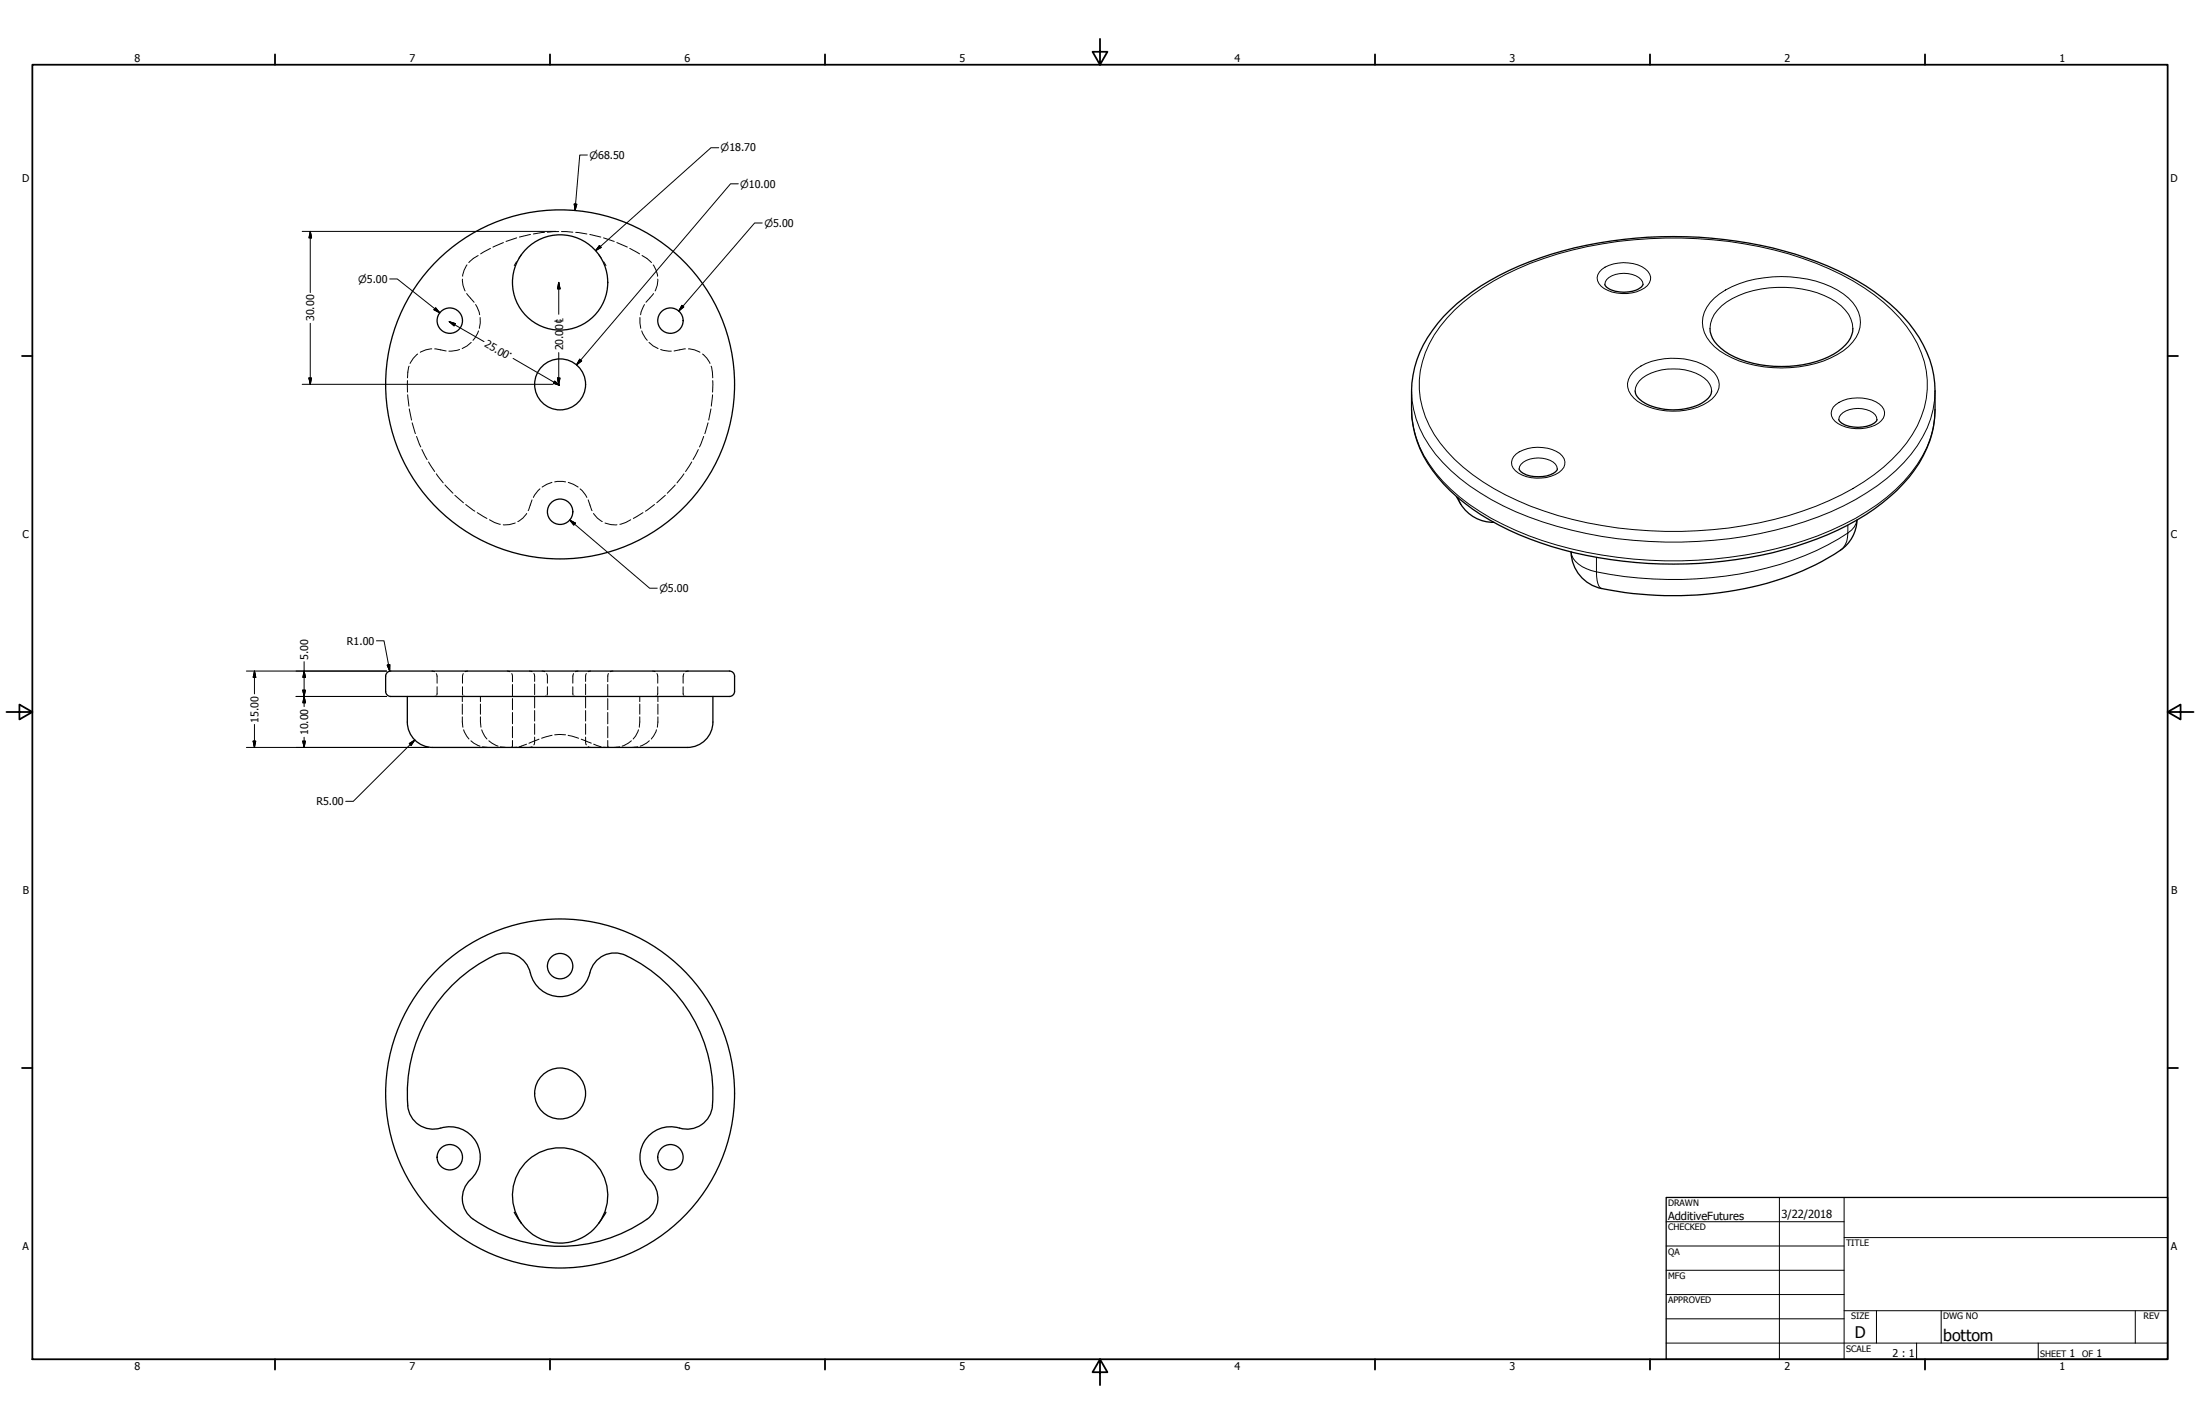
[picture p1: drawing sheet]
<svg xmlns="http://www.w3.org/2000/svg" width="864mm" height="559mm" viewBox="0 0 864 559" stroke-linecap="round" stroke-linejoin="round" font-family="sans-serif">
<!-- layer: Visible (ANSI) -->
<g fill="none" stroke="#000" stroke-width=".51">
<path d="M554.1 153.4v7.4M759.6 153.4v7.4M151.4 265.3l.6-1.4 1.4-.6h133l1.4 .6 .6 1.4M151.4 265.3l.1 6.5 .9 1.2 1 .3h133l1.4-.6 .5-.9 .1-6.5M159.9 273.3v10a10 10 0 0 0 10 10h100a10 10 0 0 0 9.9-10v-10M245.6 374.9a10 10 0 0 0-14 6.9M245.6 374.9a59.7 59.7 0 0 1 33.8 60.8 10.3 10.3 0 0 1-13.9 6.7 12 12 0 0 0-13.2 6.7 12 12 0 0 0 3.4 14.4 10 10 0 0 1-1.8 15M231.5 381.8a12 12 0 0 1-12.1 9.3 12 12 0 0 1-11.5-10.2 10 10 0 0 0-13.8-6 59.7 59.7 0 0 0-33.7 60.8 10.3 10.3 0 0 0 13.8 6.7 12 12 0 0 1 13.2 6.7 12 12 0 0 1-3.3 14.4 10 10 0 0 0 1.7 15 60 60 0 0 0 68.1 0M201.9 475.7a20.7 20.7 0 0 0 17.5 12.1 19.5 19.5 0 0 0 17.7-10.8l.8-1.3M204.7 480a18.7 18.7 0 0 1 15.2-29.6 18.7 18.7 0 0 1 15.2 29.6"/>
<circle cx="219.9" cy="110.8" r="18.7"/>
<circle cx="176.6" cy="125.8" r="5"/>
<circle cx="263.2" cy="125.8" r="5"/>
<circle cx="219.9" cy="150.8" r="10"/>
<circle cx="219.9" cy="150.8" r="68.5"/>
<circle cx="219.9" cy="200.8" r="5"/>
<circle cx="219.9" cy="379.1" r="5"/>
<circle cx="219.9" cy="429.1" r="68.5"/>
<circle cx="219.9" cy="429.1" r="10"/>
<circle cx="176.6" cy="454.1" r="5"/>
<circle cx="263.2" cy="454.1" r="5"/>
</g>
<!-- layer: Hidden (ANSI) -->
<g fill="none" stroke="#000" stroke-width=".39">
<path d="M192.5 97.5l-3.8 2.1M197.6 95.2l-4.1 1.8M202.8 93.3l-4.2 1.4M204.7 99.9l-1 1.4M208.2 92l-4.3 1M213.7 91.2l-4.3 .6M219.3 90.9l-4.4 .2M220.4 90.9l4.5 .2M226 91.2l4.4 .6M231.5 92l4.3 1M235.1 99.9l.9 1.4M236.9 93.3l4.2 1.4"/>
<path d="M242.1 95.2l4.2 1.8M247.2 97.5l3.9 2.1M181.5 109.5a8.7 8.7 0 0 0 1.1 4.7M183.2 115.2l2.9 3.4M183.3 103.9a9.2 9.2 0 0 0-1.7 4.5M186.7 119.5l1.4 2.9 .2 1.1M187.7 100.3l-1.9 1.1-1.8 1.7M202.8 102.7l-.9 1.5M237 102.7l.9 1.5M252 100.3l1.9 1.1 1.8 1.7M253 119.5l-1.3 2.9-.2 1.1M256.4 103.9a9.2 9.2 0 0 1 1.7 4.5"/>
<path d="M256.5 115.2l-2.9 3.4M258.2 109.5a8.7 8.7 0 0 1-1 4.7M164 138.9l-1.8 1.7-1.2 2M169.5 136.9a9.3 9.3 0 0 0-4.5 1.3M170.6 136.9l4.5 .8M180.4 137.2l-4.2 .6M185 134.4l-1.7 1.4-1.9 1M187.8 129.9l-2.1 3.6M188.5 124.6v2.1l-.3 2.1M251.2 124.6l.3 4.2M251.9 129.9l2.2 3.6M254.8 134.4l1.6 1.4 1.9 1"/>
<path d="M259.3 137.2l4.2 .6M269 136.9l-4.4 .8M270.3 136.9a9.3 9.3 0 0 1 4.5 1.3M275.8 138.9a8.9 8.9 0 0 1 2.9 3.7M160 149.4v4.5M160 154.9l.5 4.5M160.6 143.7l-.6 4.6M279.1 143.7l.7 4.6M279.7 154.9l-.5 4.5M279.8 149.4l-.1 4.5M160.7 160.5l.8 4.3M161.8 165.9l1.3 4.3"/>
<path d="M163.5 171.3l1.7 4.1M165.6 176.4l2 3.9M274.1 176.4l-2.1 3.9M276.2 171.3l-1.6 4.1M277.9 165.9l-1.2 4.3M279.1 160.5l-.9 4.3M168.2 181.3l2.4 3.7M171.3 185.9l2.7 3.6M174.7 190.3l3.1 3.2M178.6 194.4l3.3 2.9M182.8 198l3.6 2.6M208.9 196.2l-1.6 4.2"/>
<path d="M212 191.8l-2.6 3.4M216.7 189.3l-3.9 1.8M217.7 189.1h4.3M223.1 189.3l3.8 1.8M227.7 191.8l.8 .7 1.9 2.7M230.9 196.2l1.5 4.2M256.9 198l-3.5 2.6M261.2 194.4l-3.4 2.9M265 190.3l-3.1 3.2M268.5 185.9l-2.8 3.6M271.5 181.3l-2.4 3.7M187.3 201.2l3.8 2.3"/>
<path d="M192.2 204l1.9 1 2.3 .7M202.2 205.2l-2.2 .7h-2.5M206.8 201.5a8.4 8.4 0 0 1-3.5 3.2M233 201.5a8.8 8.8 0 0 0 3.4 3.2M237.5 205.2l2.3 .7h2.4M247.6 204l-2 1-2.3 .7M252.4 201.2l-3.8 2.3M169.5 263.3l1.1 .3M171.1 273.2l-.5 .1M171.3 264.4l.3 .9v2.8M171.6 269.5l-.2 3.3M181.5 273.3v2"/>
<path d="M181.5 276.3v4M181.5 269.5l.2 3.3M181.9 264.4l-.4 .9v2.8M182.1 273.2l.5 .1M183.6 263.3l-1 .3M188.6 273.3v2M188.6 276.3v4M199.1 263.3l1.1 .3M200.9 264.4l.3 .9v2.2M201.2 268.6v4.4M201.2 274.1v4.4M201.2 279.6v4.4"/>
<path d="M207.8 263.3l1.1 .3M209.5 264.4l.4 .9v2.1M209.9 268.4v4.2M209.9 273.6v4.2M209.9 278.8v4.2M212.9 263.3l1 .3M214.4 273.2l-.5 .1M214.6 264.4l.3 .9v2.8M214.9 269.5l-.1 3.3M224.9 269.5l.1 3.3M225.2 264.4l-.3 .9v2.8M225.4 273.2l.5 .1"/>
<path d="M226.9 263.3l-1 .3M229.9 268.4v4.2M229.9 273.6v4.2M229.9 278.8v4.2M230.2 264.4l-.3 .9v2.1M231.8 263.3l-.9 .3M238.6 268.6v4.4M238.6 274.1v4.4M238.6 279.6v4.4M238.9 264.4l-.3 .9v2.2M240.5 263.3l-.9 .3M251.1 273.3v2"/>
<path d="M251.1 276.3v4M256.2 263.3l1 .3M257.7 273.2l-.5 .1M257.9 264.4l.3 .9v2.8M258.2 269.5l-.1 3.3M258.3 273.3v2M258.3 276.3v4M268.2 269.5l.1 3.3M268.5 264.4l-.3 .9v2.8M268.7 273.2l.5 .1M270.2 263.3l-1 .3M181.5 281.3l.2 4.1"/>
<path d="M182 286.4l1.2 2.5 .9 1.1M184.8 290.7l1.1 .9 2.5 1.2M188.6 281.3l.2 4.1M189.1 286.4l1.1 2.5 .9 1.1M189.4 293.1l2.1 .2M191.9 290.7l1.1 .9 2.5 1.2M196.5 293.1l2.1 .2M200.9 293.2l-.2 .1M201.2 290.6l-.2 2.5M201.2 285.1v4.4M202.8 293.2l-.9 .1M206.7 292l-2.9 1.1"/>
<path d="M208.9 293l-1.1 .3M209.9 289.2v2.1l-.4 1M209.9 284v4.2M211.6 290.1l-4 1.6M216.7 288.5l-4.1 1.2M217.7 288.4h4.3M223 288.5l4.1 1.2M228.2 290.1l3.9 1.6M229.9 289.2v2.1l.3 1M229.9 284v4.2M230.9 293l.9 .3M233 292l3 1.1"/>
<path d="M236.9 293.2l1 .1M238.6 290.6v2.5M238.6 285.1v4.4M238.8 293.2l.3 .1M243.3 293.1l-2.1 .2M247.8 290.7l-1.1 .9-2.5 1.2M250.3 293.1l-2.1 .2M250.6 286.4l-1.1 2.5-1 1.1M251.1 281.3l-.1 4.1M254.9 290.7l-1.1 .9-2.5 1.2M257.7 286.4l-1.2 2.5-.8 1.1M258.3 281.3l-.3 4.1"/>
</g>
<!-- layer: Visible Narrow (ANSI) -->
<g fill="none" stroke="#000" stroke-width=".39">
<path d="M628.8 105.7a15.5 15.5 0 0 1 17.1-.2 4.2 4.2 0 0 1-.4 7.5 15.6 15.6 0 0 1-17-.7 4 4 0 0 1 .3-6.6zM630 111.6a5.6 5.6 0 0 1 5.8-4.2 9 9 0 0 1 9 3.2l.2 1M673 117a38.3 38.3 0 0 1 22.8-8.4 44.6 44.6 0 0 1 27.8 6.7 13.6 13.6 0 0 1 6.5 13.2 16.6 16.6 0 0 1-8.9 10.6 48.5 48.5 0 0 1-35.4 3.5 29.4 29.4 0 0 1-14.5-8.4 11.7 11.7 0 0 1 1.7-17.2zM571 121.7a96.6 96.6 0 0 1 40.6-22.1 164.7 164.7 0 0 1 101.3 3.7 82.4 82.4 0 0 1 35.5 24.8 36.1 36.1 0 0 1 0 45.8 76.8 76.8 0 0 1-30.4 22.6 157.1 157.1 0 0 1-76.7 11.3 131.5 131.5 0 0 1-59.3-18.8 56.4 56.4 0 0 1-22.5-25.5 35.5 35.5 0 0 1 5.8-35.4zM671.3 128.9a12.9 12.9 0 0 1 6.5-10.4 43.3 43.3 0 0 1 38.2-2.5 18.2 18.2 0 0 1 10.6 9.2l.7 3.7M554.1 153.4a41.2 41.2 0 0 0 12.3 28.1 93.4 93.4 0 0 0 39.1 23.3 167.8 167.8 0 0 0 113.3-4 81.5 81.5 0 0 0 31.4-22.6 39.5 39.5 0 0 0 9.4-24.8M641 146.1a22.6 22.6 0 0 1 17.5-5.4 21.1 21.1 0 0 1 14.5 5.7 6.8 6.8 0 0 1-.9 10.1 26.6 26.6 0 0 1-25.4 3 11.2 11.2 0 0 1-7.8-7.6 7.1 7.1 0 0 1 2.1-5.8zM641.9 153.4a8.5 8.5 0 0 1 6.2-7 22.5 22.5 0 0 1 20.9 1.9 6.7 6.7 0 0 1 2.9 5.1M719.6 159.8a14.4 14.4 0 0 1 15.2-2.8 7.1 7.1 0 0 1 5 4.7 6.3 6.3 0 0 1-5.5 5.8 15.6 15.6 0 0 1-14-2.1 4 4 0 0 1-.7-5.6zM554.1 160.8a41.2 41.2 0 0 0 12.3 28 93.4 93.4 0 0 0 39.1 23.4 168.8 168.8 0 0 0 108.1-2 91 91 0 0 0 33.8-21.4 40.8 40.8 0 0 0 12.2-28M595.1 178.2a15.7 15.7 0 0 1 17.2-.3 4.3 4.3 0 0 1-.4 7.5 15.4 15.4 0 0 1-17-.7 4.1 4.1 0 0 1 .2-6.5zM721.8 164.7a5.8 5.8 0 0 1 5.8-4.3 10 10 0 0 1 8.5 2.4l.7 1.9"/>
<path d="M572.4 195.4l1 2.5M596.3 184a5.8 5.8 0 0 1 5.9-4.2 10 10 0 0 1 8.4 2.4l.7 1.8M616.7 216.6a8.6 8.6 0 0 0 6.1 6.6l3.9 1.2v-5.7M722.4 216a7.6 7.6 0 0 0 3-6.8 119.4 119.4 0 0 1-59.3 17.9 154.3 154.3 0 0 1-39.4-2.7 10 10 0 0 0 1.4 6.2l.6 .3M728.9 204.1a7.2 7.2 0 0 1-3.5 5.1v-3.1"/>
</g>
<path d="M630 111.6a5.2 5.2 0 0 0 4.1 2.7 12.2 12.2 0 0 0 10.1-1.6l.8-1.1M671.3 128.9a10.9 10.9 0 0 0 5.7 9 44 44 0 0 0 33.5 4.7 24.3 24.3 0 0 0 15.9-9.9l.9-2.5v-1.3M554.1 153.4a43.2 43.2 0 0 1 12.6-29.2 96.9 96.9 0 0 1 42.3-24.4 167.1 167.1 0 0 1 104.4 2.9 86.8 86.8 0 0 1 36 24.2 42.6 42.6 0 0 1 10.2 26.5M641.9 153.4a7.2 7.2 0 0 0 4.8 5.4 24.7 24.7 0 0 0 22.3-1.3l1.6-1.2a4.3 4.3 0 0 0 1.3-2.9M554.1 160.8a42.9 42.9 0 0 0 12.6 29.1 96.1 96.1 0 0 0 42.3 24.5 167.1 167.1 0 0 0 104.4-2.9 86.8 86.8 0 0 0 36-24.2 42.6 42.6 0 0 0 10.2-26.5M721.8 164.7a5.3 5.3 0 0 0 4.2 2.6 12.2 12.2 0 0 0 10.1-1.6l.7-1M571.7 194.8a16.1 16.1 0 0 0 11.1 9.8l3.6 .4M596.3 184a6.2 6.2 0 0 0 5.8 3 10 10 0 0 0 9-2.4l.2-.6M616.7 216.6a15 15 0 0 0 12 14.4M729 204.1a15.6 15.6 0 0 1-8.9 13.4 119.4 119.4 0 0 1-60.3 16.2 145.8 145.8 0 0 1-31.1-2.8" fill="none" stroke="#000" stroke-width=".51"/>
<!-- layer: Border (ANSI) -->
<g fill="none" stroke="#000" stroke-width=".7">
<path d="M431.8 15.2v10.2l-2.9-5.1h5.8l-2.9 5.1M12.7 25.4h838.2v508h-838.2zM107.9 21.3v4.1M215.9 21.3v4.1M323.8 21.3v4.1M539.8 21.3v4.1M647.7 21.3v4.1M755.6 21.3v4.1M8.6 139.7h4.1M850.9 139.7h4.1M2.5 279.4h10.2l-5.1-2.9v5.8l5.1-2.9M850.9 279.4l5.1 2.9v-5.8l-5.1 2.9h10.2"/>
<path d="M8.6 419.1h4.1M850.9 419.1h4.1M107.9 533.4v4.1M215.9 533.4v4.1M323.8 533.4v4.1M431.8 533.4l2.9 5.1h-5.8l2.9-5.1v10.2M539.8 533.4v4.1M647.7 533.4v4.1M755.6 533.4v4.1"/>
</g>
<!-- layer: Title (ANSI) -->
<g fill="none" stroke="#000" stroke-width=".39">
<path d="M654 479.4h69.9M698.5 469.9v63.5M723.9 469.9v63.5M654 488.9h69.9M654 498.5h69.9M723.9 485.6h127M654 508h69.9M654 517.5h69.9M723.9 514.3h127M736.6 514.3v12.7M762 514.3v12.7M838.2 514.3v12.7"/>
<path d="M654 527h196.9M752.3 527v6.4M800.1 527v6.4"/>
</g>
<path d="M654 469.9h196.9v63.5h-196.9z" fill="none" stroke="#000" stroke-width=".51"/>
<!-- layer: Dimension (ANSI) -->
<g fill="none" stroke="#000" stroke-width=".39">
<path d="M282.1 58h-3l-45.3 40.4M230.6 60.8h-3l-1.9 21.8M289.8 72.1h-3l-60.5 71.1M118.6 90.8h99.6M121.8 90.8l.5 2.5h-1zM121.8 90.8v24M225.4 80.1h1l-.7 2.5zM235.3 96.3l.7 .8-2.2 1.3zM299.2 87.5h-3l-29.8 34.5M153 109.5h3l16.7 13.2M219.3 110.8l.5 2.5h-1zM219.3 110.8v12.5"/>
<path d="M267.7 119.8l.7 .7-2 1.5zM121.8 126.9v23.9M171 120.8l1.7 1.9-2.3-1.2zM176.3 126.2l2.5 .8-.6 .9zM176.3 126.2l13.7 7.8M219.3 138.4v12.4M118.6 150.8h98.5M121.3 148.3h1l-.5 2.5zM201.4 140.7l18.2 10.5M217.7 149.5l1.9 1.7-2.4-.8zM218.8 148.3h1l-.5 2.5zM227.6 141l.7 .7-2 1.5z"/>
<path d="M223.6 204.1l2.3 1.2-.7 .8zM223.6 204.1l31.4 26.7h3M119.4 259.7v17.6M147.8 251.5h2.9l2.3 11.8M96.7 263.3h55.1M99.9 263.3l.5 2.5h-1zM99.9 263.3v9M116.2 273.3h35.6M118.9 270.8h1l-.5 2.5zM119.4 263.3l.5 2.5h-1zM119.4 273.3l.5 2.5h-1zM152 261l1-.2v2.5z"/>
<path d="M96.7 293.3h71.6M99.4 290.8h1l-.5 2.5zM99.9 284.3v9M118.9 290.8h1l-.5 2.5zM119.4 289.3v4M160.7 291.8l2.1-1.4-1.4 2.1zM162.8 290.4l-24.1 24.1h-3"/>
</g>
<g fill="#000" stroke="#000" stroke-width=".39">
<path d="M121.8 90.8l.5 2.5zM121.8 90.8l.5 2.5h-1zM225.4 80.1l.3 2.5zM225.4 80.1h1l-.7 2.5zM235.3 96.3l-1.5 2.1zM235.3 96.3l.7 .8-2.2 1.3zM219.3 110.8l.5 2.5zM219.3 110.8l.5 2.5h-1zM267.7 119.8l-1.3 2.2zM267.7 119.8l.7 .7-2 1.5zM170.4 121.5l2.3 1.2zM171 120.8l1.7 1.9-2.3-1.2z"/>
<path d="M176.3 126.2l2.5 .8zM176.3 126.2l2.5 .8-.6 .9zM121.3 148.3l.5 2.5zM121.3 148.3h1l-.5 2.5zM217.2 150.4l2.4 .8zM217.7 149.5l1.9 1.7-2.4-.8zM218.8 148.3l.5 2.5zM218.8 148.3h1l-.5 2.5zM227.6 141l-1.3 2.2zM227.6 141l.7 .7-2 1.5zM223.6 204.1l2.3 1.2zM223.6 204.1l2.3 1.2-.7 .8z"/>
<path d="M99.9 263.3l.5 2.5zM99.9 263.3l.5 2.5h-1zM118.9 270.8l.5 2.5zM118.9 270.8h1l-.5 2.5zM119.4 263.3l.5 2.5zM119.4 263.3l.5 2.5h-1zM119.4 273.3l.5 2.5zM119.4 273.3l.5 2.5h-1zM152 261l1 2.3zM152 261l1-.2v2.5zM99.4 290.8l.5 2.5zM99.4 290.8h1l-.5 2.5z"/>
<path d="M118.9 290.8l.5 2.5zM118.9 290.8h1l-.5 2.5zM162.8 290.4l-1.4 2.1zM160.7 291.8l2.1-1.4-1.4 2.1z"/>
</g>
<g font-size="6.3">
<text x="728.1" y="524.9">D</text>
<text x="762.8" y="526.2">bottom</text>
</g>
<g font-size="4.4">
<text x="654.8" y="478.6">AdditiveFutures</text>
<text x="699.3" y="478">3/22/2018</text>
</g>
<g font-size="4.2">
<text x="52.8" y="24.4">8</text>
<text x="160.8" y="24.4">7</text>
<text x="268.7" y="24.4">6</text>
<text x="376.7" y="24.4">5</text>
<text x="484.6" y="24.4">4</text>
<text x="592.6" y="24.4">3</text>
<text x="700.5" y="24.4">2</text>
<text x="808.5" y="24.4">1</text>
<text x="8.8" y="71.4">D</text>
<text x="852" y="71.4">D</text>
<text x="123.3" y="126" transform="rotate(-90 123.3 126)">30.00</text>
<text x="189.9" y="135.8" transform="rotate(30 189.9 135.8)">25.00°</text>
<text x="221.1" y="137.5" transform="rotate(-90 221.1 137.5)">20.00℄</text>
<text x="8.9" y="211.1">C</text>
<text x="852.2" y="211.1">C</text>
<text x="136.2" y="253">R1.00</text>
<text x="120.9" y="258.9" transform="rotate(-90 120.9 258.9)">5.00</text>
<text x="101.4" y="283.5" transform="rotate(-90 101.4 283.5)">15.00</text>
<text x="120.9" y="288.5" transform="rotate(-90 120.9 288.5)">10.00</text>
<text x="124.2" y="316">R5.00</text>
<text x="9" y="350.8">B</text>
<text x="852.2" y="350.8">B</text>
<text x="8.9" y="490.5">A</text>
<text x="852.2" y="490.5">A</text>
<text x="742.9" y="532.6">2 : 1</text>
<text x="812.4" y="532.6">1</text>
<text x="823" y="532.6">1</text>
<text x="52.8" y="537.5">8</text>
<text x="160.8" y="537.5">7</text>
<text x="268.7" y="537.5">6</text>
<text x="376.7" y="537.5">5</text>
<text x="484.6" y="537.5">4</text>
<text x="592.6" y="537.5">3</text>
<text x="700.5" y="537.5">2</text>
<text x="808.5" y="537.5">1</text>
</g>
<g font-size="4">
<text x="282.9" y="59.4">⌀18.70</text>
<text x="231.4" y="62.3">⌀68.50</text>
<text x="290.6" y="73.6">⌀10.00</text>
<text x="300" y="89">⌀5.00</text>
<text x="140.6" y="111">⌀5.00</text>
<text x="258.8" y="232.3">⌀5.00</text>
</g>
<g font-size="3.5">
<text x="654.8" y="473.2">DRAWN</text>
<text x="654.8" y="482.8">CHECKED</text>
<text x="724.7" y="488.9">TITLE</text>
<text x="654.8" y="492.3">QA</text>
<text x="654.8" y="501.8">MFG</text>
<text x="654.8" y="511.4">APPROVED</text>
<text x="726.7" y="517.7">SIZE</text>
<text x="762.8" y="517.7">DWG NO</text>
<text x="841.4" y="517.7">REV</text>
<text x="724.7" y="530.4">SCALE</text>
<text x="800.9" y="532.6">SHEET</text>
<text x="817.4" y="532.6">OF</text>
</g>
</svg>
